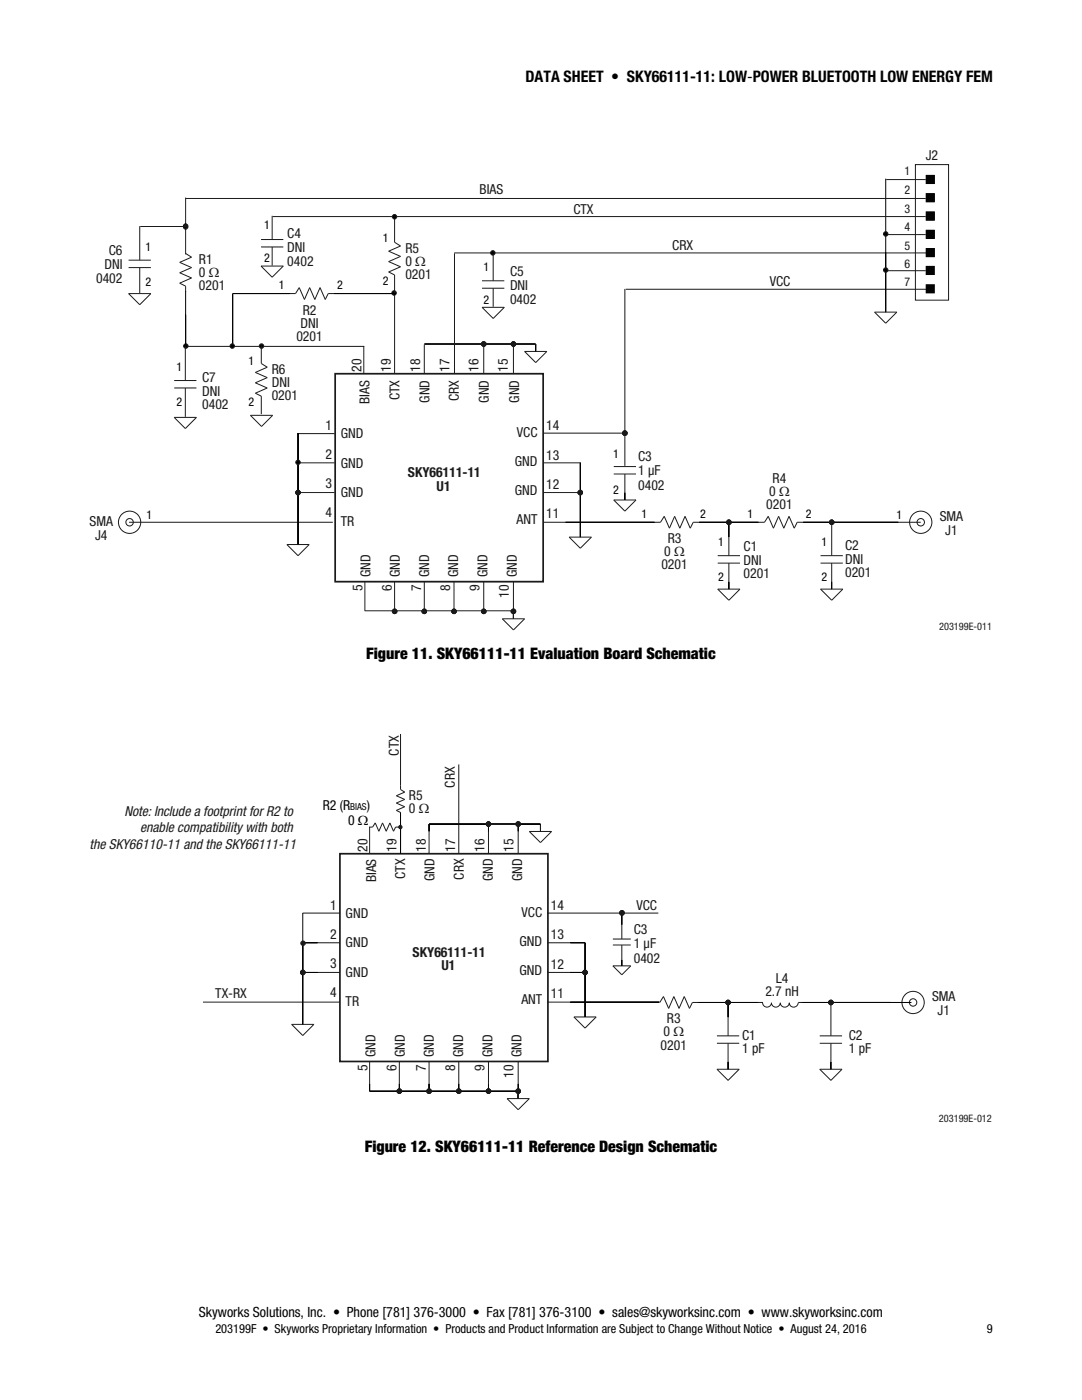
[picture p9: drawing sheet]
<svg xmlns="http://www.w3.org/2000/svg" width="216mm" height="279mm" viewBox="0 0 216 279" stroke-linecap="round" stroke-linejoin="round" font-family="sans-serif">
<g fill="none" stroke="#1e1819" stroke-width=".2">
<path d="M78.7 58.5v16.1M90.6 50.5h95M90.7 50.6v24M124.7 57.7v35.3M124.9 57.7h61.1M176.8 54h7.9M37 69.1h35.7M84.7 68.8v5.8M96.5 68.8v5.8M102.5 68.8v5.8M104.7 70.1h4.4zM109.1 70.1l-2.2 2.3-2.2-2.3"/>
<path d="M50 82.9h4.4zM50 82.9l2.2 2.2 2.2-2.2M59.6 92.4h7.2M59.6 86.5h7.2M59.6 98.3h7.2M108.4 92.4h7.5M108.4 98.3h7.5M108.4 86.4h16.4M122.5 99.8h4.4zM122.5 94.6h4.4M122.5 93.1h4.4M124.7 94.6v3.7"/>
<path d="M126.9 99.8l-2.2 2.2-2.2-2.2M25.8 104.2h40.6M57.2 108.7h4.5zM61.7 108.7l-2.2 2.2-2.3-2.2M72.8 116.1v5.8M78.7 116.1v5.8M84.7 116.1v5.8M90.6 116.1v5.8M96.5 116.1v5.8M102.5 116.1v5.8M108.4 104.2h4.4M113.6 107.2h4.4z"/>
<path d="M118 107.2l-2.2 2.2-2.2-2.2M130.6 104.2h1.2l.7-1.2 1.1 2.4 1-2.4 1.1 2.4 1-2.4 1 2.4 .6-1.2h1.2M143.2 117.6h4.5zM143.2 112.4h4.5M143.2 110.9h4.5M145.4 107.2v3.7M145.4 112.4v3.7M147.7 117.6l-2.3 2.2-2.2-2.2M151.4 104.2h1.2l.7-1.2 1 2.4 1.1-2.4 1 2.4 1-2.4 1.1 2.4 .6-1.2h1.2M163.7 117.6h4.5zM163.7 112.4h4.5M163.7 110.9h4.5"/>
<path d="M166 104.4v6.5M166 112.4v3.7M168.2 117.6l-2.2 2.2-2.3-2.2M179.3 104.2h4.4M72.8 121.9h29.5M100.2 123.5h4.5zM100.2 123.5l2.3 2.2 2.2-2.2"/>
<circle cx="25.9" cy="104.2" r="2.22"/>
<circle cx="25.9" cy="104.2" r=".74"/>
<circle cx="183.7" cy="104.2" r=".74"/>
<circle cx="183.7" cy="104.2" r="2.22"/>
</g>
<path d="M66.9 74.6h41.5v41.5h-41.5z" fill="none" stroke="#1e1819" stroke-width=".34"/>
<path d="M145.4 116.1v1.5z" fill="#1e1819"/>
<path d="M145.4 116.1v1.5v-1.5" fill="none" stroke="#020303" stroke-width=".2"/>
<path d="M166 116.1v1.5z" fill="#1e1819"/>
<path d="M166 116.1v1.5v-1.5" fill="none" stroke="#020303" stroke-width=".2"/>
<path d="M124.7 98.3v1.5z" fill="#1e1819"/>
<path d="M115.8 92.4v5.9v-5.9M115.8 98.3v8.9v-8.9M124.7 98.3v1.5v-1.5" fill="none" stroke="#020303" stroke-width=".2"/>
<path d="M115.8 92.4v14.8" fill="none" stroke="#1e1819" stroke-width=".2"/>
<circle cx="115.8" cy="98.3" r=".44" fill="#1e1819"/>
<circle cx="115.8" cy="98.3" r=".44" fill="none" stroke="#020303" stroke-width=".2"/>
<circle cx="115.8" cy="98.3" r=".44" fill="none" stroke="#1e1819" stroke-width=".2"/>
<path d="M102.5 122v1.5z" fill="#1e1819"/>
<path d="M102.5 122v1.5v-1.5" fill="none" stroke="#020303" stroke-width=".2"/>
<path d="M102.5 122v1.5" fill="none" stroke="#1e1819" stroke-width=".2"/>
<circle cx="78.7" cy="122" r=".44" fill="#1e1819"/>
<circle cx="78.7" cy="122" r=".44" fill="none" stroke="#020303" stroke-width=".2"/>
<circle cx="78.7" cy="122" r=".44" fill="none" stroke="#1e1819" stroke-width=".2"/>
<circle cx="102.5" cy="122" r=".44" fill="#1e1819"/>
<circle cx="102.5" cy="122" r=".44" fill="none" stroke="#020303" stroke-width=".2"/>
<circle cx="102.5" cy="122" r=".44" fill="none" stroke="#1e1819" stroke-width=".2"/>
<circle cx="96.5" cy="122" r=".44" fill="#1e1819"/>
<circle cx="96.5" cy="122" r=".44" fill="none" stroke="#020303" stroke-width=".2"/>
<circle cx="96.5" cy="122" r=".44" fill="none" stroke="#1e1819" stroke-width=".2"/>
<circle cx="84.7" cy="122" r=".44" fill="#1e1819"/>
<circle cx="84.7" cy="122" r=".44" fill="none" stroke="#020303" stroke-width=".2"/>
<circle cx="84.7" cy="122" r=".44" fill="none" stroke="#1e1819" stroke-width=".2"/>
<circle cx="90.6" cy="122" r=".44" fill="#1e1819"/>
<circle cx="90.6" cy="122" r=".44" fill="none" stroke="#020303" stroke-width=".2"/>
<circle cx="90.6" cy="122" r=".44" fill="none" stroke="#1e1819" stroke-width=".2"/>
<path d="M106.9 68.7v1.4z" fill="#1e1819"/>
<path d="M106.9 68.7v1.4v-1.4" fill="none" stroke="#020303" stroke-width=".2"/>
<path d="M96.5 68.7h-11.8h11.8M102.5 68.7h-6h6M106.9 68.7h-4.4h4.4" fill="none" stroke="#1e1819" stroke-width=".2"/>
<circle cx="102.5" cy="68.7" r=".44" fill="#1e1819"/>
<circle cx="102.5" cy="68.7" r=".44" fill="none" stroke="#020303" stroke-width=".2"/>
<circle cx="102.5" cy="68.7" r=".44" fill="none" stroke="#1e1819" stroke-width=".2"/>
<circle cx="98.3" cy="50.5" r=".44" fill="#010202"/>
<circle cx="98.3" cy="50.5" r=".44" fill="none" stroke="#1e1819" stroke-width=".2"/>
<circle cx="96.5" cy="68.7" r=".44" fill="#1e1819"/>
<g fill="none" stroke="#020303" stroke-width=".2">
<path d="M46.4 58.6v10.6v-10.6M59.5 86.4v11.7v-11.7M59.5 98.3v10.4v-10.4"/>
<circle cx="96.5" cy="68.7" r=".44"/>
</g>
<g fill="none" stroke="#1e1819" stroke-width=".2">
<path d="M59.5 92.4v16.3"/>
<circle cx="96.5" cy="68.7" r=".44"/>
</g>
<circle cx="59.5" cy="98.3" r=".44" fill="#1e1819"/>
<circle cx="59.5" cy="98.3" r=".44" fill="none" stroke="#020303" stroke-width=".2"/>
<circle cx="59.5" cy="98.3" r=".44" fill="none" stroke="#1e1819" stroke-width=".2"/>
<circle cx="59.5" cy="92.3" r=".44" fill="#010202"/>
<circle cx="59.5" cy="92.3" r=".44" fill="none" stroke="#1e1819" stroke-width=".2"/>
<circle cx="46.3" cy="69.1" r=".44" fill="#010202"/>
<circle cx="46.3" cy="69.1" r=".44" fill="none" stroke="#1e1819" stroke-width=".2"/>
<circle cx="52.2" cy="69.1" r=".44" fill="#010202"/>
<circle cx="52.2" cy="69.1" r=".44" fill="none" stroke="#1e1819" stroke-width=".2"/>
<circle cx="78.6" cy="58.5" r=".44" fill="#010202"/>
<circle cx="78.6" cy="58.5" r=".44" fill="none" stroke="#1e1819" stroke-width=".2"/>
<circle cx="37.1" cy="69.1" r=".44" fill="#010202"/>
<g fill="none" stroke="#1e1819" stroke-width=".2">
<path d="M112.8 104.2h17.8M139.5 104.2h11.9M145.4 104.2v3"/>
<circle cx="37.1" cy="69.1" r=".44"/>
</g>
<path d="M130.6 104.2h-17.8h17.8M145.4 104.2v3v-3M145.4 104.2h-5.9h5.9M151.4 104.2h-6h6" fill="none" stroke="#020303" stroke-width=".2"/>
<circle cx="145.4" cy="104.2" r=".44" fill="#1e1819"/>
<g fill="none" stroke="#020303" stroke-width=".2">
<path d="M166 104.2h-5.7h5.7M179.3 104.2h-13.3h13.3"/>
<circle cx="145.4" cy="104.2" r=".44"/>
</g>
<g fill="none" stroke="#1e1819" stroke-width=".2">
<path d="M160.3 104.2h19"/>
<circle cx="145.4" cy="104.2" r=".44"/>
</g>
<circle cx="166" cy="104.2" r=".44" fill="#1e1819"/>
<circle cx="166" cy="104.2" r=".44" fill="none" stroke="#020303" stroke-width=".2"/>
<circle cx="166" cy="104.2" r=".44" fill="none" stroke="#1e1819" stroke-width=".2"/>
<circle cx="124.7" cy="86.4" r=".44" fill="#1e1819"/>
<g fill="none" stroke="#020303" stroke-width=".2">
<path d="M57.8 58.6h-11.3h11.3M78.8 58.6h-12.1h12.1"/>
<circle cx="124.7" cy="86.4" r=".44"/>
</g>
<g fill="none" stroke="#1e1819" stroke-width=".2">
<path d="M182.7 32.9h6.6v27h-6.6zM57.8 58.6h1.2l.7-1.2 1 2.4 1.1-2.4 1 2.4 1.1-2.4 1 2.4 .6-1.2h13.3M78.7 43.4v5l1.2 .7-2.3 1 2.3 1.1-2.3 1 2.3 1-2.3 1.1 1.1 .6v3.6M96.2 57.5h4.4M96.2 56h4.4M98.4 50.6v5.4M98.4 57.5v3.7M34.8 77.4h4.4M34.8 75.9h4.4M37 69.1v6.8M37 77.4v5.8M52.1 69v3.5l1.2 .8-2.3 1 2.3 1.1-2.3 1 2.3 1-2.3 1.1 1.1 .6v3.6"/>
<path d="M96.2 61.3h4.4zM100.6 61.3l-2.2 2.3-2.2-2.3M174.5 62.3h4.5zM179 62.3l-2.3 2.2-2.2-2.2M34.8 83.3h4.4zM39.2 83.3l-2.2 2.2-2.2-2.2"/>
<circle cx="124.7" cy="86.4" r=".44"/>
</g>
<path d="M184.9 35.1h1.5v1.5h-1.5z" fill="#010202"/>
<path d="M184.9 35.1h1.5v1.5h-1.5z" fill="none" stroke="#010202" stroke-width=".34"/>
<path d="M184.9 35.1h1.5v1.5h-1.5z" fill="#010202"/>
<path d="M184.9 35.1h1.5v1.5h-1.5z" fill="none" stroke="#010202" stroke-width=".2"/>
<path d="M184.9 35.1h1.5v1.5h-1.5z" fill="#010202"/>
<path d="M184.9 35.1h1.5v1.5h-1.5z" fill="none" stroke="#010202" stroke-width=".2"/>
<path d="M184.9 38.7h1.5v1.5h-1.5z" fill="#010202"/>
<path d="M184.9 38.7h1.5v1.5h-1.5z" fill="none" stroke="#010202" stroke-width=".34"/>
<path d="M184.9 38.7h1.5v1.5h-1.5z" fill="#010202"/>
<path d="M184.9 38.7h1.5v1.5h-1.5z" fill="none" stroke="#010202" stroke-width=".2"/>
<path d="M184.9 38.7h1.5v1.5h-1.5z" fill="#010202"/>
<path d="M184.9 38.7h1.5v1.5h-1.5z" fill="none" stroke="#010202" stroke-width=".2"/>
<path d="M184.9 42.4h1.5v1.5h-1.5z" fill="#010202"/>
<path d="M184.9 42.4h1.5v1.5h-1.5z" fill="none" stroke="#010202" stroke-width=".34"/>
<path d="M184.9 42.4h1.5v1.5h-1.5z" fill="#010202"/>
<path d="M184.9 42.4h1.5v1.5h-1.5z" fill="none" stroke="#010202" stroke-width=".2"/>
<path d="M184.9 42.4h1.5v1.5h-1.5z" fill="#010202"/>
<path d="M184.9 42.4h1.5v1.5h-1.5z" fill="none" stroke="#010202" stroke-width=".2"/>
<path d="M184.9 46h1.5v1.5h-1.5z" fill="#010202"/>
<path d="M184.9 46h1.5v1.5h-1.5z" fill="none" stroke="#010202" stroke-width=".34"/>
<path d="M184.9 46h1.5v1.5h-1.5z" fill="#010202"/>
<path d="M184.9 46h1.5v1.5h-1.5z" fill="none" stroke="#010202" stroke-width=".2"/>
<path d="M184.9 46h1.5v1.5h-1.5z" fill="#010202"/>
<path d="M184.9 46h1.5v1.5h-1.5z" fill="none" stroke="#010202" stroke-width=".2"/>
<path d="M184.9 49.7h1.5v1.5h-1.5z" fill="#010202"/>
<path d="M184.9 49.7h1.5v1.5h-1.5z" fill="none" stroke="#010202" stroke-width=".34"/>
<path d="M184.9 49.7h1.5v1.5h-1.5z" fill="#010202"/>
<path d="M184.9 49.7h1.5v1.5h-1.5z" fill="none" stroke="#010202" stroke-width=".2"/>
<path d="M184.9 49.7h1.5v1.5h-1.5z" fill="#010202"/>
<path d="M184.9 49.7h1.5v1.5h-1.5z" fill="none" stroke="#010202" stroke-width=".2"/>
<path d="M176.7 50.4v11.9" fill="none" stroke="#1e1819" stroke-width=".2"/>
<path d="M176.7 35.7v26.6v-11.9" fill="none" stroke="#020303" stroke-width=".2"/>
<circle cx="176.7" cy="53.9" r=".44" fill="#010202"/>
<circle cx="176.7" cy="53.9" r=".44" fill="none" stroke="#1e1819" stroke-width=".2"/>
<path d="M184.9 53.2h1.5v1.5h-1.5z" fill="#010202"/>
<path d="M184.9 53.2h1.5v1.5h-1.5z" fill="none" stroke="#010202" stroke-width=".34"/>
<path d="M184.9 56.9h1.5v1.5h-1.5z" fill="#010202"/>
<path d="M184.9 56.9h1.5v1.5h-1.5z" fill="none" stroke="#010202" stroke-width=".34"/>
<path d="M176.8 35.8h7.9M176.8 46.8h7.9" fill="none" stroke="#1e1819" stroke-width=".2"/>
<circle cx="176.7" cy="46.7" r=".44" fill="#010202"/>
<g fill="none" stroke="#1e1819" stroke-width=".2">
<path d="M37 39.4v11.4M37.1 39.6h147.6M25.7 58.6h4.4zM25.7 53.4h4.4M25.7 51.9h4.4M27.9 45.1v6.8M27.9 53.4v5.1M28 45.2h9.3M30.1 58.6l-2.2 2.2-2.2-2.2M37 50.6l1.2 .7-2.3 1.1 2.3 1-2.3 1 2.3 1.1-2.3 1 1.1 .6v11.7M52.1 53.1h4.4zM52.1 49.3h4.4"/>
<path d="M52.1 47.8h4.4M54.3 43.1v4.7M54.3 49.3v3.7M54.4 43.2h130.3M56.5 53.1l-2.2 2.2-2.2-2.2M72.6 69.1v5.4"/>
<circle cx="176.7" cy="46.7" r=".44"/>
</g>
<path d="M37 58.1v10.7v-6" fill="none" stroke="#020303" stroke-width=".2"/>
<circle cx="37" cy="45.1" r=".44" fill="#1e1819"/>
<circle cx="37" cy="45.1" r=".44" fill="none" stroke="#020303" stroke-width=".2"/>
<circle cx="37" cy="45.3" r=".44" fill="none" stroke="#1e1819" stroke-width=".2"/>
<circle cx="78.7" cy="43.3" r=".44" fill="#010202"/>
<g fill="none" stroke="#1e1819" stroke-width=".2">
<path d="M91.5 152.6v17.8M73.8 165v5.4M85.6 165.9v4.5M97.5 165.9v4.5M103.4 165.9v4.5M105.6 165.9l2.2 2.3 2.3-2.3M105.6 165.9h4.5zM40.5 200h27.3M60.4 182.2h7.4M63.4 188.1h4.4M63.4 194.1h4.4M109.3 200h4.5"/>
<path d="M109.3 182.2h22.1M109.3 188.1h7.4v14.9M109.3 194.1h7.4M58.2 204.4h4.4zM62.6 204.4l-2.2 2.3-2.2-2.3M73.8 211.8v4.5M79.7 211.8v4.5M85.6 211.8v4.5M91.5 211.8v4.5M97.5 211.8v4.5M101.2 219.2h4.4zM103.4 211.8v4.5"/>
<path d="M105.6 219.2l-2.2 2.3-2.2-2.3M114.5 203h4.5zM114.5 203l2.2 2.2 2.3-2.2"/>
<circle cx="78.7" cy="43.3" r=".44"/>
</g>
<path d="M67.8 170.4h41.5v41.4h-41.5z" fill="none" stroke="#1e1819" stroke-width=".34"/>
<path d="M116.7 188.1h-2.9h2.9M116.7 188.1v6v-6M116.7 194.1h-2.9h2.9M116.7 194.1v8.9v-8.9" fill="none" stroke="#020303" stroke-width=".2"/>
<circle cx="116.7" cy="194.1" r=".44" fill="#1e1819"/>
<circle cx="116.7" cy="194.1" r=".44" fill="none" stroke="#020303" stroke-width=".2"/>
<circle cx="116.7" cy="194.1" r=".44" fill="none" stroke="#1e1819" stroke-width=".2"/>
<path d="M73.8 216.3v1.5z" fill="#1e1819"/>
<path d="M73.8 216.3v1.5v-1.5M79.7 217.8h-5.9h5.9" fill="none" stroke="#020303" stroke-width=".2"/>
<path d="M73.8 217.8h5.9" fill="none" stroke="#1e1819" stroke-width=".2"/>
<path d="M79.7 216.3v1.5z" fill="#1e1819"/>
<path d="M79.7 216.3v1.5v-1.5" fill="none" stroke="#020303" stroke-width=".2"/>
<path d="M85.6 216.3v1.5z" fill="#1e1819"/>
<path d="M85.6 216.3v1.5v-1.5" fill="none" stroke="#020303" stroke-width=".2"/>
<path d="M91.5 216.3v1.5z" fill="#1e1819"/>
<path d="M91.5 216.3v1.5v-1.5" fill="none" stroke="#020303" stroke-width=".2"/>
<path d="M97.5 216.3v1.5z" fill="#1e1819"/>
<path d="M97.5 216.3v1.5v-1.5" fill="none" stroke="#020303" stroke-width=".2"/>
<path d="M103.4 216.3v1.5z" fill="#1e1819"/>
<path d="M103.4 216.3v1.5v-1.5" fill="none" stroke="#020303" stroke-width=".2"/>
<path d="M103.4 217.8v1.4z" fill="#1e1819"/>
<path d="M85.6 217.8h-5.9h5.9M91.5 217.8h-5.9h5.9M97.5 217.8h-6h6M103.4 217.8v1.4v-1.4M103.4 217.8h-5.9h5.9" fill="none" stroke="#020303" stroke-width=".2"/>
<path d="M79.7 217.8h23.7v1.4" fill="none" stroke="#1e1819" stroke-width=".2"/>
<circle cx="79.7" cy="217.8" r=".44" fill="#1e1819"/>
<circle cx="79.7" cy="217.8" r=".44" fill="none" stroke="#020303" stroke-width=".2"/>
<circle cx="79.7" cy="217.8" r=".44" fill="none" stroke="#1e1819" stroke-width=".2"/>
<circle cx="103.4" cy="217.8" r=".44" fill="#1e1819"/>
<circle cx="103.4" cy="217.8" r=".44" fill="none" stroke="#020303" stroke-width=".2"/>
<circle cx="103.4" cy="217.8" r=".44" fill="none" stroke="#1e1819" stroke-width=".2"/>
<circle cx="97.5" cy="217.8" r=".44" fill="#1e1819"/>
<circle cx="97.5" cy="217.8" r=".44" fill="none" stroke="#020303" stroke-width=".2"/>
<circle cx="97.5" cy="217.8" r=".44" fill="none" stroke="#1e1819" stroke-width=".2"/>
<circle cx="85.6" cy="217.8" r=".44" fill="#1e1819"/>
<circle cx="85.6" cy="217.8" r=".44" fill="none" stroke="#020303" stroke-width=".2"/>
<circle cx="85.6" cy="217.8" r=".44" fill="none" stroke="#1e1819" stroke-width=".2"/>
<circle cx="91.5" cy="217.8" r=".44" fill="#1e1819"/>
<circle cx="91.5" cy="217.8" r=".44" fill="none" stroke="#020303" stroke-width=".2"/>
<circle cx="91.5" cy="217.8" r=".44" fill="none" stroke="#1e1819" stroke-width=".2"/>
<path d="M107.8 164.5v1.4z" fill="#1e1819"/>
<path d="M107.8 164.5v1.4v-1.4M107.8 164.5h-4.4h4.4" fill="none" stroke="#020303" stroke-width=".2"/>
<path d="M103.4 164.5h4.4M107.8 164.5v1.4v-1.4" fill="none" stroke="#1e1819" stroke-width=".2"/>
<path d="M103.4 164.5v1.4z" fill="#1e1819"/>
<path d="M103.4 164.5v1.4v-1.4" fill="none" stroke="#020303" stroke-width=".2"/>
<path d="M97.5 164.5v1.4z" fill="#1e1819"/>
<path d="M97.5 164.5v1.4v-1.4" fill="none" stroke="#020303" stroke-width=".2"/>
<path d="M85.6 164.5v1.4z" fill="#1e1819"/>
<path d="M85.6 164.5v1.4v-1.4M97.5 164.5h-11.9h11.9M103.4 164.5h-5.9h5.9" fill="none" stroke="#020303" stroke-width=".2"/>
<path d="M85.6 164.5h17.8M103.4 164.5h-5.9h5.9" fill="none" stroke="#1e1819" stroke-width=".2"/>
<circle cx="103.4" cy="164.5" r=".44" fill="#1e1819"/>
<circle cx="103.4" cy="164.5" r=".44" fill="none" stroke="#020303" stroke-width=".2"/>
<circle cx="103.4" cy="164.5" r=".44" fill="none" stroke="#1e1819" stroke-width=".2"/>
<circle cx="97.5" cy="164.5" r=".44" fill="#1e1819"/>
<g fill="none" stroke="#020303" stroke-width=".2">
<path d="M60.4 182.2v11.9v-6M60.4 194.1v10.3v-10.3M63.4 194.1h-3h3M63.4 188.1h-3h3"/>
<circle cx="97.5" cy="164.5" r=".44"/>
</g>
<g fill="none" stroke="#1e1819" stroke-width=".2">
<path d="M60.4 182.2v22.2M60.4 194.1h3M60.4 188.1h3"/>
<circle cx="97.5" cy="164.5" r=".44"/>
</g>
<circle cx="60.4" cy="194.1" r=".44" fill="#1e1819"/>
<g fill="none" stroke="#020303" stroke-width=".2">
<path d="M131.6 200h-17.8h17.8"/>
<circle cx="60.4" cy="194.1" r=".44"/>
</g>
<g fill="none" stroke="#1e1819" stroke-width=".2">
<path d="M113.8 200h17.8"/>
<circle cx="60.4" cy="194.1" r=".44"/>
</g>
<circle cx="60.5" cy="188.2" r=".44" fill="#1d1718"/>
<g fill="none" stroke="#1e1819" stroke-width=".2">
<path d="M79.9 146.5v10.2M79.9 162.1v8.2M122.3 192.8h3.6zM122.3 192.8l1.8 1.7 1.8-1.7M122.3 188.6h3.6M122.3 187.4h3.6M124.1 184.4v3M124.1 188.6v3"/>
<circle cx="60.5" cy="188.2" r=".44"/>
</g>
<path d="M79.9 162.1v8.2v-5.9" fill="none" stroke="#020303" stroke-width=".2"/>
<path d="M124.1 191.6v1.2z" fill="#1e1819"/>
<path d="M124.1 191.6v1.2v-1.2M124.1 182.2v2.3v-2.3" fill="none" stroke="#020303" stroke-width=".2"/>
<path d="M124.1 182.2v2.3" fill="none" stroke="#1e1819" stroke-width=".2"/>
<circle cx="124.1" cy="182.2" r=".44" fill="#1e1819"/>
<circle cx="124.1" cy="182.2" r=".44" fill="none" stroke="#020303" stroke-width=".2"/>
<circle cx="124.1" cy="182.2" r=".44" fill="none" stroke="#1e1819" stroke-width=".2"/>
<circle cx="79.9" cy="165.1" r=".33" fill="#1d1718"/>
<g fill="none" stroke="#1e1819" stroke-width=".2">
<path d="M79.9 156.7v.9l.9 .5-1.7 .7 1.7 .7-1.7 .8 1.7 .7-1.7 .7 .8 .4M73.7 165.1h.7l.5-.9 .7 1.7 .7-1.7 .8 1.7 .7-1.7 .7 1.7 .4-.8h.7M131.6 200.1l.8-1.2 1 2.3 1.1-2.3 1 2.3 1-2.3 1.1 2.3 .6-1.1h1.2M143.1 213.4h4.4zM143.1 208.2h4.4M143.1 206.7h4.4M145.3 203v3.7M145.3 208.2v3.7M147.5 213.4l-2.2 2.2-2.2-2.2M151.2 200.1h1M159.3 200.1h.8M163.6 213.4h4.4z"/>
<path d="M163.6 208.2h4.4M163.6 206.7h4.4M165.8 200.3v6.4M165.8 208.2v3.7M168 213.4l-2.2 2.2-2.2-2.2"/>
<circle cx="79.9" cy="165.1" r=".33"/>
<circle cx="182.2" cy="200.1" r=".74"/>
<circle cx="182.2" cy="200.1" r="2.22"/>
</g>
<path d="M145.3 211.9v1.5z" fill="#1e1819"/>
<path d="M145.3 211.9v1.5v-1.5" fill="none" stroke="#020303" stroke-width=".2"/>
<path d="M165.8 211.9v1.5z" fill="#1e1819"/>
<path d="M145.3 200.1v2.9v-2.9M145.3 200.1h-5.9h5.9M151.2 200.1h-5.9h5.9M165.8 211.9v1.5v-1.5" fill="none" stroke="#020303" stroke-width=".2"/>
<path d="M139.4 200.1h11.8M145.3 200.1v2.9" fill="none" stroke="#1e1819" stroke-width=".2"/>
<circle cx="145.3" cy="200.1" r=".44" fill="#1e1819"/>
<g fill="none" stroke="#020303" stroke-width=".2">
<path d="M165.8 200.1h-5.7h5.7M177.7 200.1h-11.9h16.1"/>
<circle cx="145.3" cy="200.1" r=".44"/>
</g>
<g fill="none" stroke="#1e1819" stroke-width=".2">
<path d="M160.1 200.1h21.8"/>
<circle cx="145.3" cy="200.1" r=".44"/>
</g>
<circle cx="165.8" cy="200.1" r=".44" fill="#1e1819"/>
<circle cx="165.8" cy="200.1" r=".44" fill="none" stroke="#020303" stroke-width=".2"/>
<circle cx="165.8" cy="200.1" r=".44" fill="none" stroke="#1e1819" stroke-width=".2"/>
<path d="M152.2 200.2a.88 .88 0 0 0 .9 .8 .88 .88 0 0 0 .8-.8 .88 .88 0 0 0 .9 .8 .88 .88 0 0 0 .9-.8 .9 .9 0 0 0 .9 .8 .9 .9 0 0 0 .9-.8 .89 .89 0 0 0 .9 .8 .89 .89 0 0 0 .9-.8" fill="none" stroke="#211e1f" stroke-width=".2"/>
<g font-size="3.2">
<text x="104.8" y="16.4">DATA SHEET • SKY66111-11: LOW-POWER BLUETOOTH LOW ENERGY FEM</text>
<text x="73.1" y="131.5">Figure 11. SKY66111-11 Evaluation Board Schematic</text>
<text x="72.8" y="229.8">Figure 12. SKY66111-11 Reference Design Schematic</text>
</g>
<text font-size="2.8" x="39.7" y="262.8">Skyworks Solutions, Inc. • Phone [781] 376-3000 • Fax [781] 376-3100 • sales@skyworksinc.com • www.skyworksinc.com</text>
<g font-size="2.7" fill="#1e1819">
<text x="184.7" y="31.9">J2</text>
<text x="95.7" y="38.7">BIAS</text>
<text x="57.3" y="47.6">C4</text>
<text x="114.4" y="42.6">CTX</text>
<text x="20.8" y="53.7">DNI</text>
<text x="21.7" y="51">C6</text>
<text x="39.7" y="52.7">R1</text>
<text x="57.3" y="50.3">DNI</text>
<text x="57.3" y="53.1">0402</text>
<text x="80.9" y="50.4">R5</text>
<text x="80.9" y="53">0 Ω</text>
<text x="134.1" y="50">CRX</text>
<text x="19.2" y="56.5">0402</text>
<text x="39.7" y="55.3">0 Ω</text>
<text x="39.7" y="57.9">0201</text>
<text x="80.9" y="55.6">0201</text>
<text x="101.8" y="55.1">C5</text>
<text x="101.8" y="57.9">DNI</text>
<text x="153.6" y="57.1">VCC</text>
<text x="60" y="65.4">DNI</text>
<text x="60.4" y="62.8">R2</text>
<text x="101.8" y="60.6">0402</text>
<text x="59.1" y="68">0201</text>
<text x="40.3" y="76.2">C7</text>
<text x="54.2" y="74.6">R6</text>
<text x="54.2" y="77.2">DNI</text>
<text x="72.2" y="74.2" transform="rotate(-90 72.2 74.2)">20</text>
<text x="78" y="74.2" transform="rotate(-90 78 74.2)">19</text>
<text x="83.8" y="74.2" transform="rotate(-90 83.8 74.2)">18</text>
<text x="89.7" y="74.2" transform="rotate(-90 89.7 74.2)">17</text>
<text x="95.5" y="74.2" transform="rotate(-90 95.5 74.2)">16</text>
<text x="101.3" y="74.2" transform="rotate(-90 101.3 74.2)">15</text>
<text x="40.3" y="79">DNI</text>
<text x="40.3" y="81.7">0402</text>
<text x="54.2" y="79.8">0201</text>
<text x="73.7" y="80.6" transform="rotate(-90 73.7 80.6)">BIAS</text>
<text x="79.7" y="79.9" transform="rotate(-90 79.7 79.9)">CTX</text>
<text x="85.7" y="80.4" transform="rotate(-90 85.7 80.4)">GND</text>
<text x="91.6" y="80" transform="rotate(-90 91.6 80)">CRX</text>
<text x="97.6" y="80.4" transform="rotate(-90 97.6 80.4)">GND</text>
<text x="103.6" y="80.4" transform="rotate(-90 103.6 80.4)">GND</text>
<text x="64.9" y="85.8">1</text>
<text x="68" y="87.5">GND</text>
<text x="103.1" y="87.1">VCC</text>
<text x="109" y="85.9">14</text>
<text x="64.9" y="91.6">2</text>
<text x="68" y="93.3">GND</text>
<text x="81.4" y="95.1">SKY66111-11</text>
<text x="102.7" y="93">GND</text>
<text x="109" y="91.7">13</text>
<text x="127.3" y="92">C3</text>
<text x="127.3" y="94.7">1 μF</text>
<text x="64.9" y="97.4">3</text>
<text x="68" y="99.1">GND</text>
<text x="87.1" y="97.9">U1</text>
<text x="102.7" y="98.8">GND</text>
<text x="109" y="97.5">12</text>
<text x="127.3" y="97.8">0402</text>
<text x="152.9" y="101.6">0201</text>
<text x="153.5" y="99">0 Ω</text>
<text x="154.2" y="96.4">R4</text>
<text x="17.9" y="105">SMA</text>
<text x="19" y="107.7">J4</text>
<text x="64.9" y="103.3">4</text>
<text x="68" y="105">TR</text>
<text x="103.1" y="104.6">ANT</text>
<text x="109" y="103.4">11</text>
<text x="187.5" y="104">SMA</text>
<text x="188.6" y="106.7">J1</text>
<text x="132" y="113.6">0201</text>
<text x="132.6" y="111">0 Ω</text>
<text x="133.2" y="108.4">R3</text>
<text x="148.4" y="110">C1</text>
<text x="148.4" y="112.7">DNI</text>
<text x="168.6" y="109.7">C2</text>
<text x="168.6" y="112.5">DNI</text>
<text x="72.3" y="118" transform="rotate(-90 72.3 118)">5</text>
<text x="73.9" y="115.2" transform="rotate(-90 73.9 115.2)">GND</text>
<text x="78.2" y="118" transform="rotate(-90 78.2 118)">6</text>
<text x="79.8" y="115.2" transform="rotate(-90 79.8 115.2)">GND</text>
<text x="84" y="118" transform="rotate(-90 84 118)">7</text>
<text x="85.6" y="115.2" transform="rotate(-90 85.6 115.2)">GND</text>
<text x="89.8" y="118" transform="rotate(-90 89.8 118)">8</text>
<text x="91.4" y="115.2" transform="rotate(-90 91.4 115.2)">GND</text>
<text x="95.7" y="118" transform="rotate(-90 95.7 118)">9</text>
<text x="97.3" y="115.2" transform="rotate(-90 97.3 115.2)">GND</text>
<text x="101.5" y="119.3" transform="rotate(-90 101.5 119.3)">10</text>
<text x="103.1" y="115.2" transform="rotate(-90 103.1 115.2)">GND</text>
<text x="148.4" y="115.5">0201</text>
<text x="168.6" y="115.2">0201</text>
<text x="79.6" y="150.8" transform="rotate(-90 79.6 150.8)">CTX</text>
<text x="81.6" y="159.6">R5</text>
<text x="90.8" y="157.2" transform="rotate(-90 90.8 157.2)">CRX</text>
<text x="24.8" y="162.8">Note: Include a footprint for R2 to</text>
<text x="27.9" y="166.1">enable compatibility with both</text>
<text x="81.6" y="162.2">0 Ω</text>
<text x="17.9" y="169.4">the SKY66110-11 and the SKY66111-11</text>
<text x="73.3" y="170" transform="rotate(-90 73.3 170)">20</text>
<text x="79.1" y="170" transform="rotate(-90 79.1 170)">19</text>
<text x="85" y="170" transform="rotate(-90 85 170)">18</text>
<text x="90.8" y="170" transform="rotate(-90 90.8 170)">17</text>
<text x="96.7" y="170" transform="rotate(-90 96.7 170)">16</text>
<text x="102.5" y="170" transform="rotate(-90 102.5 170)">15</text>
<text x="75" y="176.1" transform="rotate(-90 75 176.1)">BIAS</text>
<text x="80.9" y="175.4" transform="rotate(-90 80.9 175.4)">CTX</text>
<text x="86.7" y="175.9" transform="rotate(-90 86.7 175.9)">GND</text>
<text x="92.5" y="175.5" transform="rotate(-90 92.5 175.5)">CRX</text>
<text x="98.4" y="175.9" transform="rotate(-90 98.4 175.9)">GND</text>
<text x="104.2" y="175.9" transform="rotate(-90 104.2 175.9)">GND</text>
<text x="65.9" y="181.6">1</text>
<text x="69" y="183.3">GND</text>
<text x="104.1" y="182.9">VCC</text>
<text x="109.9" y="181.7">14</text>
<text x="127" y="181.6">VCC</text>
<text x="65.9" y="187.4">2</text>
<text x="69" y="189.1">GND</text>
<text x="82.3" y="190.9">SKY66111-11</text>
<text x="103.7" y="188.8">GND</text>
<text x="109.9" y="187.5">13</text>
<text x="126.5" y="186.4">C3</text>
<text x="126.5" y="189.1">1 μF</text>
<text x="65.9" y="193.2">3</text>
<text x="69" y="194.9">GND</text>
<text x="88.1" y="193.7">U1</text>
<text x="103.7" y="194.6">GND</text>
<text x="109.9" y="193.3">12</text>
<text x="126.5" y="192.2">0402</text>
<text x="154.8" y="196.2">L4</text>
<text x="43" y="199.1">TX-RX</text>
<text x="65.9" y="199">4</text>
<text x="69" y="200.8">TR</text>
<text x="104" y="200.4">ANT</text>
<text x="109.9" y="199.1">11</text>
<text x="152.7" y="198.8">2.7 nH</text>
<text x="186" y="199.8">SMA</text>
<text x="187.1" y="202.5">J1</text>
<text x="131.8" y="209.5">0201</text>
<text x="132.4" y="206.9">0 Ω</text>
<text x="133.1" y="204.2">R3</text>
<text x="148.1" y="207.6">C1</text>
<text x="169.4" y="207.6">C2</text>
<text x="73.3" y="213.7" transform="rotate(-90 73.3 213.7)">5</text>
<text x="74.9" y="211" transform="rotate(-90 74.9 211)">GND</text>
<text x="79.1" y="213.7" transform="rotate(-90 79.1 213.7)">6</text>
<text x="80.8" y="211" transform="rotate(-90 80.8 211)">GND</text>
<text x="85" y="213.7" transform="rotate(-90 85 213.7)">7</text>
<text x="86.6" y="211" transform="rotate(-90 86.6 211)">GND</text>
<text x="90.8" y="213.7" transform="rotate(-90 90.8 213.7)">8</text>
<text x="92.4" y="211" transform="rotate(-90 92.4 211)">GND</text>
<text x="96.7" y="213.7" transform="rotate(-90 96.7 213.7)">9</text>
<text x="98.3" y="211" transform="rotate(-90 98.3 211)">GND</text>
<text x="102.5" y="215" transform="rotate(-90 102.5 215)">10</text>
<text x="104.1" y="211" transform="rotate(-90 104.1 211)">GND</text>
<text x="148.1" y="210.2">1 pF</text>
<text x="169.4" y="210.2">1 pF</text>
</g>
<g font-size="2.7" fill="#010202">
<text x="64.4" y="161.6">R2 (R</text>
<text x="73.2" y="161.6">)</text>
<text x="69.4" y="164.6">0 Ω</text>
</g>
<g font-size="2.5">
<text x="43" y="266.1">203199F • Skyworks Proprietary Information • Products and Product Information are Subject to Change Without Notice • August 24, 2016</text>
<text x="196.9" y="266.1">9</text>
</g>
<g font-size="2.4" fill="#1e1819">
<text x="180.5" y="34.9">1</text>
<text x="180.5" y="38.6">2</text>
<text x="180.5" y="42.4">3</text>
<text x="180.5" y="46.2">4</text>
<text x="180.5" y="50">5</text>
<text x="180.5" y="53.4">6</text>
<text x="180.5" y="57.2">7</text>
</g>
<g font-size="2.4" fill="#010202">
<text x="52.7" y="45.6">1</text>
<text x="29" y="50.1">1</text>
<text x="52.7" y="52.3">2</text>
<text x="76.4" y="48.4">1</text>
<text x="29" y="57.1">2</text>
<text x="55.6" y="57.7">1</text>
<text x="67.3" y="57.7">2</text>
<text x="76.4" y="56.8">2</text>
<text x="96.5" y="54.1">1</text>
<text x="96.5" y="60.7">2</text>
<text x="35.2" y="74">1</text>
<text x="49.6" y="72.9">1</text>
<text x="35.2" y="81">2</text>
<text x="49.6" y="81">2</text>
<text x="122.4" y="91.5">1</text>
<text x="122.4" y="98.5">2</text>
<text x="29.2" y="103.6">1</text>
<text x="128" y="103.5">1</text>
<text x="139.7" y="103.5">2</text>
<text x="149.1" y="103.5">1</text>
<text x="160.8" y="103.5">2</text>
<text x="178.9" y="103.6">1</text>
<text x="143.3" y="109">1</text>
<text x="163.9" y="109">1</text>
<text x="143.3" y="116">2</text>
<text x="163.9" y="116">2</text>
</g>
<g font-size="2.1" fill="#1e1819">
<text x="187.4" y="125.8">203199E-011</text>
<text x="187.3" y="224">203199E-012</text>
</g>
<text font-size="1.9" fill="#010202" x="69.9" y="161.6">BIAS</text>
</svg>
